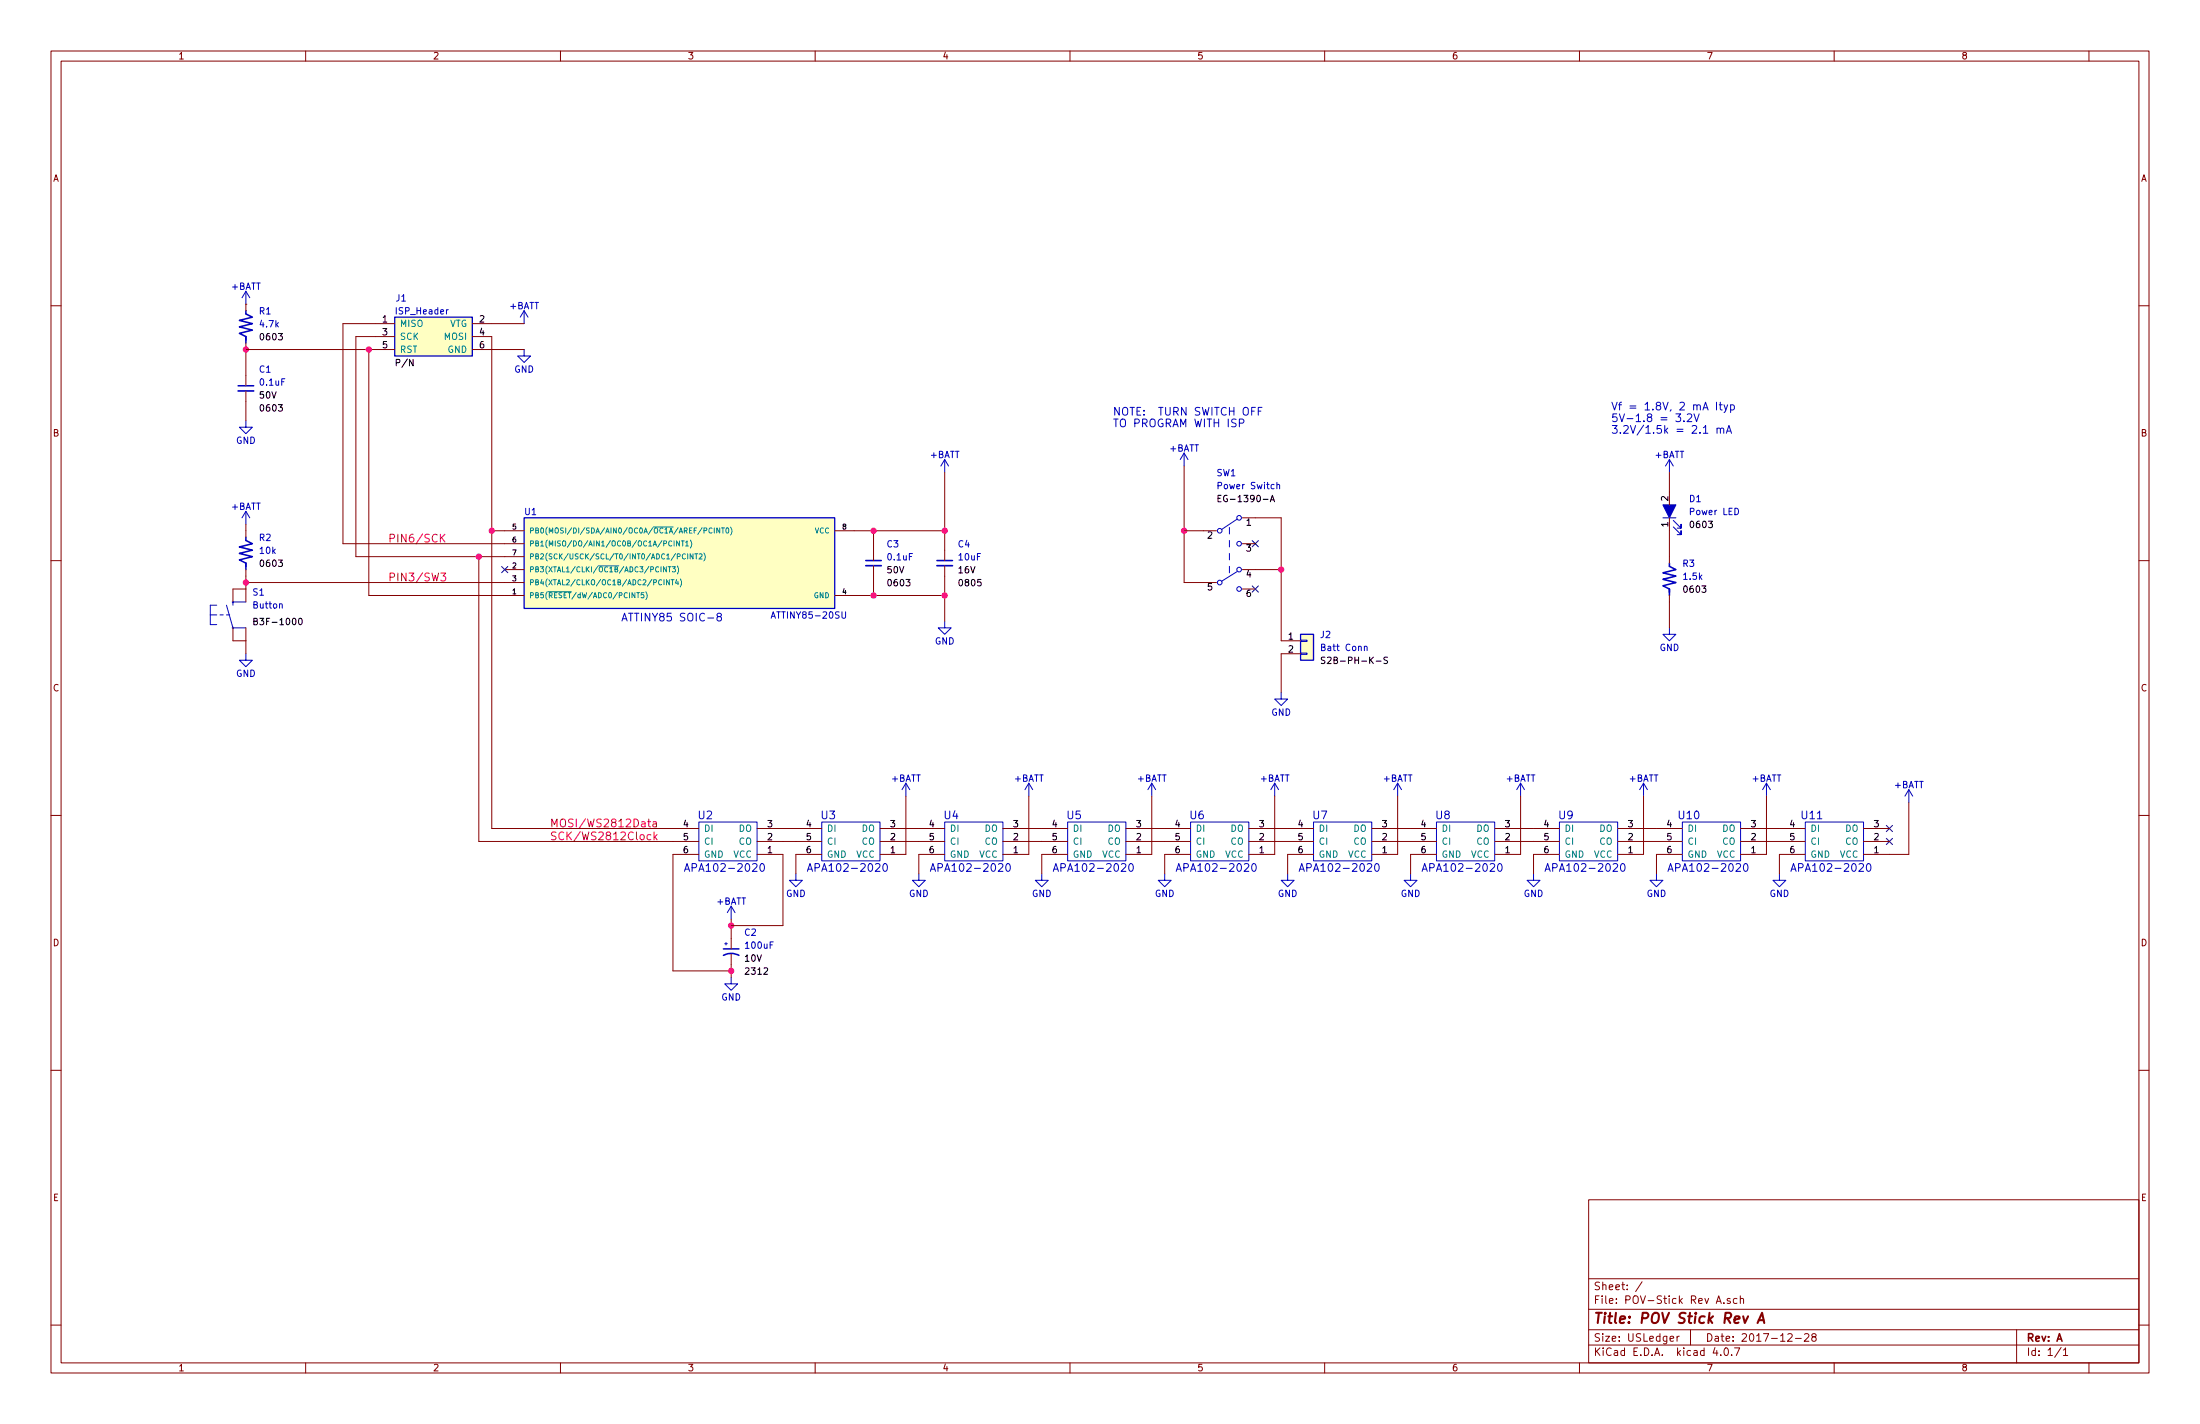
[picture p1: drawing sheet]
<svg xmlns="http://www.w3.org/2000/svg" width="432mm" height="279mm" viewBox="0 0 432 279" stroke-linecap="round" stroke-linejoin="round" font-family="sans-serif">
<g fill="none" stroke="#840000" stroke-width=".2">
<path d="M10 10h411.8v259.4h-411.8zM12 12h407.8v255.4h-407.8zM60 10v2M110 10v2M160 10v2M210 10v2M260 10v2M310 10v2M360 10v2M410 10v2M10 60h2M48.3 59.7h.1"/>
<path d="M48.3 59.7v1.3M419.8 60h2M48.3 67.3v8.4M48.3 76.7v5.9M48.3 68.6h29.2M72.4 68.6v48.2h30.5M77.5 63.5h-10.2v43.2h35.6M77.5 66h-7.7v43.2h33.1M92.7 63.5h10.2M92.7 66h3.8v96.6h40.7M92.7 68.6h10.2M185.4 92.7v17.3"/>
<path d="M232.4 91.4v22.9h6.4M327.7 92.7v6.4M10 110h2M48.3 114.3h54.6M48.3 102.9v2.5M48.3 111.8v6.3M48.3 115.6h-2.6v2.5M94 109.2v55.9h43.2M96.5 104.1h6.4M99.1 111.8h3.8M163.8 116.8h21.6M163.8 104.1h21.6"/>
<path d="M171.4 104.1v5.9M171.4 111v5.8M185.4 111v10.9M232.4 104.1h6.4M243.8 111.8h7.7M243.8 106.7h2.6M243.8 101.6h7.7v24.1h3.8M243.8 115.6h2.6M327.7 101.6v8.9M327.7 116.8v6.4M419.8 110h2M45.7 123.2v2.5h2.6"/>
<path d="M48.3 123.2v5.1M255.3 128.3h-3.8v7.6M10 160h2M177.8 156.2v11.4h-5.1M201.9 156.2v11.4h-5.1M226.1 156.2v11.4h-5.1M250.2 156.2v11.4h-5.1M274.3 156.2v11.4h-5.1M298.4 156.2v11.4h-5M322.6 156.2v11.4h-5.1M346.7 156.2v11.4h-5.1M374.6 157.5v10.1h-8.8"/>
<path d="M419.8 160h2M137.2 167.6h-5.1v22.9h11.4M148.6 162.6h12.7M148.6 165.1h12.7M148.6 167.6h5.1v14h-10.2M161.3 167.6h-5.1v3.9M172.7 162.6h12.7M172.7 165.1h12.7M185.4 167.6h-5.1v3.9M196.8 162.6h12.7M196.8 165.1h12.7M209.5 167.6h-5v3.9"/>
<path d="M221 162.6h12.7M221 165.1h12.7M233.7 167.6h-5.1v3.9M245.1 162.6h12.7M245.1 165.1h12.7M257.8 167.6h-5.1v3.9M269.2 162.6h12.7M269.2 165.1h12.7M281.9 167.6h-5v3.9M293.4 162.6h12.7M293.4 165.1h12.7M306.1 167.6h-5.1v3.9"/>
<path d="M317.5 162.6h12.7M317.5 165.1h12.7M330.2 167.6h-5.1v3.9M341.6 162.6h12.7M341.6 165.1h12.7M354.3 167.6h-5.1v3.9M365.8 162.6h5M365.8 165.1h5M143.5 180.3v5.9M143.5 187.2v4.6M10 210h2M419.8 210h2"/>
<path d="M311.8 235.4h108v32h-108zM10 260h2M311.8 256.9h108M311.8 250.9h108M322.3 251.5l-1.3 1.9M336.9 255.8l.4-1.5 .5 1.5M337 255.3h.7M338.4 255.6v.2M339.6 254.8a.37 .37 0 0 0-.6 .2l.1 .2 .5 .1v.2l-.2 .3-.4-.1M340.9 254.8h-.4l-.3 .2 .1 .6 .2 .2 .4-.1M341.6 254.9l.2-.1h.4v1M341.6 254.3v1.5"/>
<path d="M419.8 260h2M60 267.4v2M110 267.4v2M160 267.4v2M210 267.4v2M260 267.4v2M310 267.4v2M311.8 263.9h108M311.8 260.9h108M327.8 262.7l.7-.2-.1-.2-.4-.1-.2 .2 .1 .7h.5M329.2 262.2v1M329.6 262.2l-.4 .3"/>
<path d="M331.8 260.9v3M336.6 264.4l-.4 1.1h1M337.7 265.8v.2M338.5 264.6l.2-.1a.8 .8 0 0 1 .6 .7 .8 .8 0 0 1-.6 .8l-.2-.2-.1-.4zM339.9 265.8v.2M340.4 264.5h1.1l-.7 1.5M350.9 261.8l.6-.1 .3 .4-1 1.1h1M352.4 262.6h1.1M354.2 261.8l.6-.1 .2 .4-.9 1.1h.9M355.9 262.3l-.3-.3 .1-.2 .2-.1h.4l.2 .3-.1 .2-.5 .1-.3 .3v.3l.3 .3h.3l.3-.3v-.3l-.3-.3M360 267.4v2M395.8 260.9v6.5"/>
<path d="M404.5 264.4l-1.2 1.9M405 264.9l.4-.4v1.5M405 266h.8M410 267.4v2"/>
</g>
<path d="M345 259.6l.8-2 .5 2M345.2 259h1" fill="none" stroke="#840000" stroke-width=".41"/>
<g fill="#ffffc2" stroke="#ffffc2" stroke-width=".2">
<path d="M102.9 101.6h60.9v17.8h-60.9z"/>
<path d="M77.5 62.2h15.2v7.7h-15.2z"/>
<path d="M255.3 124.5h2.5v5h-2.5z"/>
</g>
<path d="M77.5 62.2h15.2v7.7h-15.2zM102.9 101.6h60.9v17.8h-60.9zM255.3 124.5h2.5v5h-2.5z" fill="none" stroke="#0000c2" stroke-width=".25"/>
<g fill="none" stroke="#008484" stroke-width=".2">
<path d="M107.6 116.1h4.5M117.4 111h4.1M125 116.3h.6M125.2 116.3v1M126.4 116.3h-.5l-.1 .5 .5-.1 .1 .5-.2 .1-.4-.1M126.7 116.1a1.2 1.2 0 0 1 0 1.6M128.2 103.4h3.9M129.7 111.2v1M130.3 113.7v1.1M130.8 111.2v1l-.6-1v1M131.1 111.2h.6M131.4 113.7v1.1l-.6-1.1v1.1"/>
<path d="M131.4 111.2v1M131.7 113.7h.6M131.9 106.2a.44 .44 0 0 0-.7 .4 .44 .44 0 0 0 .7 .4M132 111.2h.6l-.4 .4 .3 .1v.4l-.1 .1-.4-.1M132 113.7v1.1M132.3 106.1v1M132.8 113.7l-.2 .7h.6M132.9 111a1.2 1.2 0 0 1 0 1.6M132.9 109.2l.5-.1v-.4h-.5v1M133.1 114.1v.7M133.3 106.1v1l-.5-1v1M133.5 113.6a1.2 1.2 0 0 1 0 1.5"/>
<path d="M133.7 106.1h.6M134 106.1v1M134.5 108.8a.44 .44 0 0 0-.6 .4 .44 .44 0 0 0 .6 .4M134.6 106.4l.2-.3v1M134.6 107.1h.5M135 108.7v1M135.5 106a1.2 1.2 0 0 1 0 1.5M136 108.7v1l-.5-1v1M136.4 108.7h.6M136.7 108.7v1M137.2 108.8l.4-.1 .2 .3-.6 .7h.6M138.2 108.5a1.2 1.2 0 0 1 0 1.6"/>
<path d="M138.2 104.1h.5v-.5h-.5v1M139.8 103.7a.44 .44 0 0 0-.7 .4 .44 .44 0 0 0 .7 .4M140.2 103.6v1M141.2 103.6v1l-.5-1v1M141.6 103.6h.6M141.9 103.6v1M142.5 103.7l.2-.1a.55 .55 0 0 1 .3 .5 .55 .55 0 0 1-.3 .5l-.2-.4zM143.4 103.4a1.2 1.2 0 0 1 0 1.6"/>
</g>
<g fill="none" stroke="#0000c2" stroke-width=".2">
<path d="M48.3 57.2l-.8 1.2M48.3 57.2v2.5M48.3 57.2l.7 1.2M102.9 68.6v1.3h1.2l-1.2 1.2-1.3-1.2h1.3M102.9 61l-.8 1.2M102.9 61v2.5M102.9 61l.7 1.2M247.7 79.9h-.7v1.6M336.9 78.9v1.5M337.4 79.4h.6M337.6 78.9v1.3l.4 .2M338.4 79.4l.3 1"/>
<path d="M339.1 79.4l-.5 1.4-.2 .1M339.7 79.5l.4-.1 .3 .3v.5l-.1 .2h-.6M339.7 79.4v1.5M48.3 82.6v1.2h1.2l-1.2 1.3-1.3-1.3h1.3M185.4 90.2l-.7 1.2M185.4 90.2v2.5M185.4 90.2l.8 1.2M232.4 88.9l-.8 1.3M232.4 88.9v2.5M232.4 88.9l.8 1.3M243.3 83h.7l.1-.3v-.3l-.3-.2h-.5v1.5M247 80.7h.5"/>
<path d="M250.6 95.2l.2-.2 .3 .1 .1 .8M250.6 94.6v1.3M327.7 90.2l-.8 1.2M327.7 90.2v2.5M327.7 99.1v2.5M327.7 90.2l.7 1.2M330.5 82.6v.1M331.2 81.4l.5-.2 .3 .2 .1 .2-1 1.1h1M332.5 81.2l.5 1.5 .5-1.5M334.3 85h.9M337 84.2l.1-.1a.36 .36 0 0 1 .6 .1v.8M337 84v1"/>
<path d="M337.7 84.2a.35 .35 0 0 1 .3-.2 .35 .35 0 0 1 .3 .2v.8M338.8 85l.5-1.5 .6 1.5M339 84.6h.7M42.5 118.7h-1.2v3.9h1.2M44.4 118.7l1.3 4.5h2.6M48.3 100.3v2.6M48.3 100.3l-.8 1.3M48.3 100.3l.7 1.3M48.3 118.1h-2.6v.6M54.9 118.6l.1-.1h.3l.1 .8M241.3 103.5v1.3M241.3 106v1.3"/>
<path d="M241.3 108.6v1.3M241.3 111.1v1.3M242.8 112.1l-3 1.9M242.8 101.9l-3 2M326.4 101.6h2.5M328.4 103.4l1.5 1.5v-.8v.8h-.7M328.4 102.1l1.5 1.5v-.7v.7h-.7M41.3 120.7h1.2M43.2 120.7h.6M44.4 120.7h.7M48.3 128.3v1.2h1.2l-1.2 1.3-1.3-1.3h1.3M141 121l-.3-.3 .1-.2 .2-.2 .5 .1 .1 .2-.1 .2-.6 .3-.2 .2v.3l.3 .2h.3l.3-.2v-.3l-.3-.3"/>
<path d="M151.4 121.3l.4-1.3 .4 1.3M165.3 120v1.1l.2 .2h.2l.3-.2v-1.1M185.4 121.9v1.3h1.3l-1.3 1.3-1.3-1.3h1.3M251.5 135.9v1.3h1.2l-1.2 1.2-1.3-1.2h1.3M255.3 128.1h1.2v.3h-1.2zM255.3 125.6h1.2v.3h-1.2zM267.8 126.9l.2-.1 .3 .1v.8M327.7 123.2v1.3h1.2l-1.2 1.2-1.3-1.2h1.3M177.8 153.7l-.8 1.2M177.8 153.7v2.5M177.8 153.7l.8 1.2M201.9 153.7l-.7 1.2"/>
<path d="M201.9 153.7v2.5M201.9 153.7l.8 1.2M226.1 153.7l-.8 1.2M226.1 153.7v2.5M226.1 153.7l.7 1.2M250.2 153.7l-.8 1.2M250.2 153.7v2.5M250.2 153.7l.8 1.2M274.3 153.7l-.7 1.2M274.3 153.7v2.5M274.3 153.7l.8 1.2M298.4 153.7l-.7 1.2"/>
<path d="M298.4 153.7v2.5M298.4 153.7l.8 1.2M322.6 153.7l-.8 1.2M322.6 153.7v2.5M322.6 153.7l.7 1.2M346.7 153.7l-.8 1.2M346.7 153.7v2.5M346.7 153.7l.8 1.2M374.6 154.9l-.7 1.3M374.6 154.9v2.6M374.6 154.9l.8 1.3M134.3 171l.5-1.6 .6 1.6"/>
<path d="M134.5 170.5h.7M137.2 161.3h11.4v7.6h-11.4zM143.5 177.8l-.8 1.3M143.5 177.8v2.5M143.5 177.8l.8 1.3M149.3 169.6l.2-.2a.81 .81 0 0 1 .6 .8 .81 .81 0 0 1-.6 .8l-.2-.2-.2-.4zM156.2 171.5v1.2h1.3l-1.3 1.3-1.3-1.3h1.3M158.5 171l.5-1.6 .5 1.6M158.6 170.5h.7M161.3 161.3h11.4v7.6h-11.4zM173.4 169.6l.3-.2a.81 .81 0 0 1 .5 .8 .81 .81 0 0 1-.5 .8l-.3-.2-.1-.4zM180.3 171.5v1.2h1.3l-1.3 1.3-1.2-1.3h1.2"/>
<path d="M182.6 171l.5-1.6 .5 1.6M182.7 170.5h.8M185.4 161.3h11.4v7.6h-11.4zM197.6 169.5l.2-.1a.81 .81 0 0 1 .5 .8 .81 .81 0 0 1-.5 .8 .98 .98 0 0 1-.2-1.5zM204.5 171.5v1.2h1.2l-1.2 1.3-1.3-1.3h1.3M206.7 171l.5-1.6 .5 1.6M206.9 170.5h.7M209.5 161.3h11.5v7.6h-11.5zM221.7 169.6l.2-.2a.81 .81 0 0 1 .5 .8 .81 .81 0 0 1-.5 .8l-.2-.2-.2-.4zM228.6 171.5v1.2h1.3l-1.3 1.3-1.3-1.3h1.3M230.9 171l.5-1.6 .5 1.6M231 170.5h.7"/>
<path d="M233.7 161.3h11.4v7.6h-11.4zM245.8 169.6l.2-.2a.81 .81 0 0 1 .6 .8 .81 .81 0 0 1-.6 .8l-.2-.2-.1-.4zM252.7 171.5v1.2h1.3l-1.3 1.3-1.2-1.3h1.2M255 171l.5-1.6 .5 1.6M255.1 170.5h.8M257.8 161.3h11.4v7.6h-11.4zM270 169.6l.2-.2a.81 .81 0 0 1 .5 .8 .81 .81 0 0 1-.5 .8l-.2-.2-.2-.4zM276.9 171.5v1.2h1.2l-1.2 1.3-1.3-1.3h1.3M279.1 171l.5-1.6 .5 1.6M279.2 170.5h.8M281.9 161.3h11.5v7.6h-11.5zM294.1 169.6l.2-.2a.81 .81 0 0 1 .5 .8 .81 .81 0 0 1-.5 .8l-.2-.2-.2-.4z"/>
<path d="M301 171.5v1.2h1.3l-1.3 1.3-1.3-1.3h1.3M303.3 171l.5-1.6 .5 1.6M303.4 170.5h.7M306.1 161.3h11.4v7.6h-11.4zM318.2 169.6l.2-.2a.81 .81 0 0 1 .6 .8 .81 .81 0 0 1-.6 .8l-.2-.2-.1-.4zM325.1 171.5v1.2h1.3l-1.3 1.3-1.3-1.3h1.3M327.4 171l.5-1.6 .5 1.6M327.5 170.5h.7M330.2 161.3h11.4v7.6h-11.4zM342.3 169.6l.3-.2a.81 .81 0 0 1 .5 .8 .81 .81 0 0 1-.5 .8l-.3-.2-.1-.4zM349.2 171.5v1.2h1.3l-1.3 1.3-1.2-1.3h1.2M351.5 171l.5-1.6 .5 1.6"/>
<path d="M351.6 170.5h.8M354.3 161.3h11.5v7.6h-11.5zM366.5 169.6l.2-.2a.81 .81 0 0 1 .5 .8 .81 .81 0 0 1-.5 .8l-.2-.2-.2-.4zM142.2 185.2h.5M142.5 184.9v.5M143.5 191.8v1.2h1.3l-1.3 1.3-1.3-1.3h1.3"/>
<circle cx="239.4" cy="104.1" r=".46"/>
<circle cx="239.4" cy="114.3" r=".46"/>
<circle cx="243.2" cy="106.7" r=".46"/>
<circle cx="243.2" cy="101.6" r=".46"/>
<circle cx="243.2" cy="111.8" r=".46"/>
<circle cx="243.2" cy="115.6" r=".46"/>
</g>
<path d="M86.5 112.4h1l-.5 .6 .3 .1 .2 .2-.1 .5-.2 .2h-.5l-.2-.2M86.7 105.5l.6 .8M87.3 104.8l-.9 .9M127.1 161.2h.6M127.3 160.7v1.3l.4 .2M127.7 163.8h-.4l-.3 .3v.4l.2 .2h.5M128.2 161.3h.6l.1 .9M128.4 163.2v1.6M128.5 164.2l.5 .6M128.9 161.6h-.6a.3 .3 0 0 0-.2 .3 .3 .3 0 0 0 .2 .3h.6M129 163.8l-.6 .5" fill="none" stroke="#f00" stroke-width=".2"/>
<path d="M46.7 75.7h3.1M48.3 61v.6l1.2 .6-2.5 .7 2.5 .6-2.5 .6 2.5 .7-2.5 .6 1.3 .6v1.3M48.3 105.4v.6l1.2 .7-2.5 .6 2.5 .7-2.5 .6 2.5 .6-2.5 .7 1.3 .6v1.3M169.9 110h3.1M183.9 110h3M327.7 110.5v.6l1.2 .7-2.5 .6 2.5 .6-2.5 .7 2.5 .6-2.5 .6 1.3 .7v1.2M142 187.5a3.2 3.2 0 0 1 3 0M142 186.2h3" fill="none" stroke="#0000c2" stroke-width=".3"/>
<path d="M46.7 76.7h3.1M169.9 111h3.1M183.9 111h3" fill="none" stroke="#0000c2" stroke-width=".33"/>
<g fill="#0000c2" stroke="#0000c2" stroke-width=".2">
<path d="M326.4 99.1h2.5l-1.2 2.5z"/>
<circle cx="45.7" cy="123.2" r=".13"/>
<circle cx="45.7" cy="118.1" r=".13"/>
</g>
<path d="M239.1 97.8h.4M239.7 97.2h-.6v1.3h.6M249.3 98.5l.4-1.3 .5 1.3M249.5 98.1h.5M49.8 121.9l.6-.1v-.4l-.6-.1v1.3h.5l.2-.5-.2-.2M58.7 121.4l.2-.1a.67 .67 0 0 1 .4 .6 .67 .67 0 0 1-.4 .7l-.3-.5zM260 129h-.6v.4l.5 .2 .1 .3-.2 .3-.5-.1M272.3 129h-.6v.4l.5 .2 .1 .3-.2 .3-.5-.1" fill="none" stroke="#000" stroke-width=".2"/>
<path d="M98.5 111.2l1.2 1.2M99.7 111.2l-1.2 1.2M245.8 106.1l1.2 1.2M245.8 115l1.2 1.2M247 106.1l-1.2 1.2M247 115l-1.2 1.2M370.2 162l1.2 1.2M370.2 164.5l1.2 1.2M371.4 162l-1.2 1.2M371.4 164.5l-1.2 1.2" fill="none" stroke="#000084" stroke-width=".2"/>
<g fill="#f0f" stroke="#f0f" stroke-width=".25">
<circle cx="185.4" cy="104.1" r=".51"/>
<circle cx="185.4" cy="116.8" r=".51"/>
<circle cx="48.3" cy="68.6" r=".51"/>
<circle cx="96.5" cy="104.1" r=".51"/>
<circle cx="94" cy="109.2" r=".51"/>
<circle cx="72.4" cy="68.6" r=".51"/>
<circle cx="171.5" cy="104.1" r=".51"/>
<circle cx="171.5" cy="116.8" r=".51"/>
<circle cx="48.3" cy="114.3" r=".51"/>
<circle cx="232.4" cy="104.1" r=".51"/>
<circle cx="251.5" cy="111.8" r=".51"/>
<circle cx="143.5" cy="181.6" r=".51"/>
<circle cx="143.5" cy="190.5" r=".51"/>
</g>
<text font-size="2.8" fill="#840000" x="312.8" y="259.7">Title: POV Stick Rev A</text>
<g font-size="2.1" fill="#0000c2">
<text x="218.4" y="81.5">NOTE: TURN SWITCH OFF</text>
<text x="218.4" y="83.8">TO PROGRAM WITH ISP</text>
<text x="316.2" y="80.5">Vf = 1.8V, 2 mA Ityp</text>
<text x="316.2" y="82.8">5V-1.8 = 3.2V</text>
<text x="316.2" y="85.1">3.2V/1.5k = 2.1 mA</text>
<text x="121.9" y="121.9">ATTINY85 SOIC-8</text>
<text x="137.1" y="160.7">U2</text>
<text x="161.2" y="160.7">U3</text>
<text x="185.3" y="160.7">U4</text>
<text x="209.5" y="160.7">U5</text>
<text x="233.6" y="160.7">U6</text>
<text x="257.7" y="160.7">U7</text>
<text x="281.9" y="160.7">U8</text>
<text x="306" y="160.7">U9</text>
<text x="329.5" y="160.7">U10</text>
<text x="353.7" y="160.7">U11</text>
<text x="135.5" y="171">APA102-2020</text>
<text x="159.7" y="171">APA102-2020</text>
<text x="183.8" y="171">APA102-2020</text>
<text x="207.9" y="171">APA102-2020</text>
<text x="232.1" y="171">APA102-2020</text>
<text x="256.2" y="171">APA102-2020</text>
<text x="280.3" y="171">APA102-2020</text>
<text x="304.4" y="171">APA102-2020</text>
<text x="328.6" y="171">APA102-2020</text>
<text x="352.7" y="171">APA102-2020</text>
</g>
<g font-size="2.1" fill="#f00">
<text x="76.2" y="106.4">PIN6/SCK</text>
<text x="76.2" y="114">PIN3/SW3</text>
<text x="107.9" y="162.3">MOSI/WS2812Data</text>
<text x="107.9" y="164.8">SCK/WS2812Clock</text>
</g>
<g font-size="2.1" fill="#840000">
<text x="312.8" y="255.8">File: POV-Stick Rev A.sch</text>
<text x="312.8" y="253.1">Sheet: /</text>
<text x="312.8" y="263.2">Size: USLedger</text>
<text x="334.8" y="263.2">Date: 2017-12-28</text>
<text x="397.8" y="263.2">Rev: A</text>
<text x="312.8" y="266">KiCad E.D.A. kicad 4.0.7</text>
<text x="397.8" y="266">Id: 1/1</text>
</g>
<g font-size="1.8" fill="#840000">
<text x="35" y="11.6">1</text>
<text x="85" y="11.6">2</text>
<text x="135" y="11.6">3</text>
<text x="185" y="11.6">4</text>
<text x="235" y="11.6">5</text>
<text x="285" y="11.6">6</text>
<text x="335" y="11.6">7</text>
<text x="385" y="11.6">8</text>
<text x="10.4" y="35.6">A</text>
<text x="420.2" y="35.6">A</text>
<text x="10.4" y="85.6">B</text>
<text x="420.2" y="85.6">B</text>
<text x="10.4" y="135.6">C</text>
<text x="420.2" y="135.6">C</text>
<text x="10.4" y="185.6">D</text>
<text x="420.2" y="185.6">D</text>
<text x="10.4" y="235.6">E</text>
<text x="420.2" y="235.6">E</text>
<text x="35" y="269">1</text>
<text x="85" y="269">2</text>
<text x="135" y="269">3</text>
<text x="185" y="269">4</text>
<text x="235" y="269">5</text>
<text x="285" y="269">6</text>
<text x="335" y="269">7</text>
<text x="385" y="269">8</text>
</g>
<g font-size="1.8" fill="#0000c2">
<text x="45.4" y="56.8">+BATT</text>
<text x="77.8" y="59.1">J1</text>
<text x="50.9" y="61.7">R1</text>
<text x="51.1" y="64.2">4.7k</text>
<text x="77.9" y="61.7">ISP_Header</text>
<text x="100" y="60.7">+BATT</text>
<text x="50.9" y="73.1">C1</text>
<text x="51.1" y="75.6">0.1uF</text>
<text x="100.9" y="73.1">GND</text>
<text x="46.3" y="87.1">GND</text>
<text x="182.5" y="89.9">+BATT</text>
<text x="229.5" y="88.6">+BATT</text>
<text x="324.8" y="89.9">+BATT</text>
<text x="238.8" y="93.4">SW1</text>
<text x="239.4" y="96">Power Switch</text>
<text x="45.4" y="100">+BATT</text>
<text x="103" y="101">U1</text>
<text x="331.6" y="98.5">D1</text>
<text x="331.8" y="101">Power LED</text>
<text x="50.9" y="106.1">R2</text>
<text x="174.1" y="107.4">C3</text>
<text x="188.1" y="107.4">C4</text>
<text x="51.1" y="108.7">10k</text>
<text x="174.3" y="109.9">0.1uF</text>
<text x="188.2" y="109.9">10uF</text>
<text x="330.3" y="111.2">R3</text>
<text x="330.5" y="113.7">1.5k</text>
<text x="49.7" y="116.8">S1</text>
<text x="49.8" y="119.4">Button</text>
<text x="152.1" y="121.4">ATTINY85-20SU</text>
<text x="259.2" y="125.2">J2</text>
<text x="183.5" y="126.4">GND</text>
<text x="259.6" y="127.7">Batt Conn</text>
<text x="325.7" y="127.7">GND</text>
<text x="46.3" y="132.8">GND</text>
<text x="249.5" y="140.4">GND</text>
<text x="174.9" y="153.4">+BATT</text>
<text x="199.1" y="153.4">+BATT</text>
<text x="223.2" y="153.4">+BATT</text>
<text x="247.3" y="153.4">+BATT</text>
<text x="271.4" y="153.4">+BATT</text>
<text x="295.6" y="153.4">+BATT</text>
<text x="319.7" y="153.4">+BATT</text>
<text x="343.8" y="153.4">+BATT</text>
<text x="371.8" y="154.6">+BATT</text>
<text x="140.6" y="177.5">+BATT</text>
<text x="154.3" y="176">GND</text>
<text x="178.4" y="176">GND</text>
<text x="202.5" y="176">GND</text>
<text x="226.6" y="176">GND</text>
<text x="250.8" y="176">GND</text>
<text x="274.9" y="176">GND</text>
<text x="299" y="176">GND</text>
<text x="323.2" y="176">GND</text>
<text x="347.3" y="176">GND</text>
<text x="146.2" y="183.6">C2</text>
<text x="146.5" y="186.1">100uF</text>
<text x="141.6" y="196.3">GND</text>
</g>
<g font-size="1.8">
<text x="75.1" y="63.2">1</text>
<text x="75.1" y="65.8">3</text>
<text x="94.1" y="63.2">2</text>
<text x="94.1" y="65.8">4</text>
<text x="51.3" y="66.8">0603</text>
<text x="75.1" y="68.3">5</text>
<text x="78" y="71.8">P/N</text>
<text x="94.1" y="68.3">6</text>
<text x="51" y="78.2">50V</text>
<text x="51.3" y="80.7">0603</text>
<text x="240.1" y="98.5">EG-1390-A</text>
<text x="327.4" y="98.3" transform="rotate(-90 327.4 98.3)">2</text>
<text x="237" y="105.7">2</text>
<text x="244.6" y="103.1">1</text>
<text x="327.4" y="103.4" transform="rotate(-90 327.4 103.4)">1</text>
<text x="332" y="103.6">0603</text>
<text x="51.3" y="111.2">0603</text>
<text x="174.2" y="112.5">50V</text>
<text x="188.1" y="112.5">16V</text>
<text x="244.6" y="108.2">3</text>
<text x="244.6" y="113.3">4</text>
<text x="174.5" y="115">0603</text>
<text x="188.4" y="115">0805</text>
<text x="237" y="115.8">5</text>
<text x="244.6" y="117.1">6</text>
<text x="330.7" y="116.3">0603</text>
<text x="50.6" y="122.6">B3F-1000</text>
<text x="252.9" y="125.5">1</text>
<text x="252.9" y="128">2</text>
<text x="260.8" y="130.3">S2B-PH-K-S</text>
<text x="134.1" y="162.3">4</text>
<text x="134.1" y="164.8">5</text>
<text x="134.1" y="167.4">6</text>
<text x="150.6" y="167.4">1</text>
<text x="150.6" y="164.8">2</text>
<text x="150.6" y="162.3">3</text>
<text x="158.3" y="162.3">4</text>
<text x="158.3" y="164.8">5</text>
<text x="158.3" y="167.4">6</text>
<text x="174.8" y="167.4">1</text>
<text x="174.8" y="164.8">2</text>
<text x="174.8" y="162.3">3</text>
<text x="182.4" y="162.3">4</text>
<text x="182.4" y="164.8">5</text>
<text x="182.4" y="167.4">6</text>
<text x="198.9" y="167.4">1</text>
<text x="198.9" y="164.8">2</text>
<text x="198.9" y="162.3">3</text>
<text x="206.5" y="162.3">4</text>
<text x="206.5" y="164.8">5</text>
<text x="206.5" y="167.4">6</text>
<text x="223" y="167.4">1</text>
<text x="223" y="164.8">2</text>
<text x="223" y="162.3">3</text>
<text x="230.7" y="162.3">4</text>
<text x="230.7" y="164.8">5</text>
<text x="230.7" y="167.4">6</text>
<text x="247.2" y="167.4">1</text>
<text x="247.2" y="164.8">2</text>
<text x="247.2" y="162.3">3</text>
<text x="254.8" y="162.3">4</text>
<text x="254.8" y="164.8">5</text>
<text x="254.8" y="167.4">6</text>
<text x="271.3" y="167.4">1</text>
<text x="271.3" y="164.8">2</text>
<text x="271.3" y="162.3">3</text>
<text x="278.9" y="162.3">4</text>
<text x="278.9" y="164.8">5</text>
<text x="278.9" y="167.4">6</text>
<text x="295.4" y="167.4">1</text>
<text x="295.4" y="164.8">2</text>
<text x="295.4" y="162.3">3</text>
<text x="303" y="162.3">4</text>
<text x="303" y="164.8">5</text>
<text x="303" y="167.4">6</text>
<text x="319.6" y="167.4">1</text>
<text x="319.6" y="164.8">2</text>
<text x="319.6" y="162.3">3</text>
<text x="327.2" y="162.3">4</text>
<text x="327.2" y="164.8">5</text>
<text x="327.2" y="167.4">6</text>
<text x="343.7" y="167.4">1</text>
<text x="343.7" y="164.8">2</text>
<text x="343.7" y="162.3">3</text>
<text x="351.3" y="162.3">4</text>
<text x="351.3" y="164.8">5</text>
<text x="351.3" y="167.4">6</text>
<text x="367.8" y="167.4">1</text>
<text x="367.8" y="164.8">2</text>
<text x="367.8" y="162.3">3</text>
<text x="146.2" y="188.7">10V</text>
<text x="146.5" y="191.2">2312</text>
</g>
<g font-size="1.8" fill="#008484">
<text x="78.5" y="64.1">MISO</text>
<text x="88.1" y="64.1">VTG</text>
<text x="78.5" y="66.7">SCK</text>
<text x="78.5" y="69.2">RST</text>
<text x="87.2" y="66.7">MOSI</text>
<text x="87.8" y="69.2">GND</text>
<text x="138.2" y="163.2">DI</text>
<text x="138.2" y="165.7">CI</text>
<text x="144.9" y="165.7">CO</text>
<text x="144.9" y="163.2">DO</text>
<text x="162.3" y="163.2">DI</text>
<text x="162.3" y="165.7">CI</text>
<text x="169.1" y="165.7">CO</text>
<text x="169.1" y="163.2">DO</text>
<text x="186.4" y="163.2">DI</text>
<text x="186.4" y="165.7">CI</text>
<text x="193.2" y="165.7">CO</text>
<text x="193.2" y="163.2">DO</text>
<text x="210.6" y="163.2">DI</text>
<text x="210.6" y="165.7">CI</text>
<text x="217.3" y="165.7">CO</text>
<text x="217.3" y="163.2">DO</text>
<text x="234.7" y="163.2">DI</text>
<text x="234.7" y="165.7">CI</text>
<text x="241.5" y="165.7">CO</text>
<text x="241.5" y="163.2">DO</text>
<text x="258.8" y="163.2">DI</text>
<text x="258.8" y="165.7">CI</text>
<text x="265.6" y="165.7">CO</text>
<text x="265.6" y="163.2">DO</text>
<text x="283" y="163.2">DI</text>
<text x="283" y="165.7">CI</text>
<text x="289.7" y="165.7">CO</text>
<text x="289.7" y="163.2">DO</text>
<text x="307.1" y="163.2">DI</text>
<text x="307.1" y="165.7">CI</text>
<text x="313.8" y="165.7">CO</text>
<text x="313.8" y="163.2">DO</text>
<text x="331.2" y="163.2">DI</text>
<text x="331.2" y="165.7">CI</text>
<text x="338" y="165.7">CO</text>
<text x="338" y="163.2">DO</text>
<text x="355.3" y="163.2">DI</text>
<text x="355.3" y="165.7">CI</text>
<text x="362.1" y="165.7">CO</text>
<text x="362.1" y="163.2">DO</text>
<text x="138.2" y="168.3">GND</text>
<text x="143.8" y="168.3">VCC</text>
<text x="162.3" y="168.3">GND</text>
<text x="168" y="168.3">VCC</text>
<text x="186.4" y="168.3">GND</text>
<text x="192.1" y="168.3">VCC</text>
<text x="210.6" y="168.3">GND</text>
<text x="216.2" y="168.3">VCC</text>
<text x="234.7" y="168.3">GND</text>
<text x="240.4" y="168.3">VCC</text>
<text x="258.8" y="168.3">GND</text>
<text x="264.5" y="168.3">VCC</text>
<text x="283" y="168.3">GND</text>
<text x="288.6" y="168.3">VCC</text>
<text x="307.1" y="168.3">GND</text>
<text x="312.8" y="168.3">VCC</text>
<text x="331.2" y="168.3">GND</text>
<text x="336.9" y="168.3">VCC</text>
<text x="355.3" y="168.3">GND</text>
<text x="361" y="168.3">VCC</text>
</g>
<g font-size="1.4">
<text x="100.6" y="103.9">5</text>
<text x="100.6" y="106.4">6</text>
<text x="165.4" y="103.9">8</text>
<text x="100.6" y="111.5">2</text>
<text x="100.6" y="109">7</text>
<text x="100.6" y="116.6">1</text>
<text x="100.6" y="114">3</text>
<text x="165.4" y="116.6">4</text>
</g>
<g font-size="1.4" fill="#008484">
<text x="103.9" y="104.6">PB0(MOSI/DI/SDA/AIN0/OC0A/OC1A/AREF/PCINT0)</text>
<text x="103.9" y="107.2">PB1(MISO/DO/AIN1/OC0B/OC1A/PCINT1)</text>
<text x="159.8" y="104.6">VCC</text>
<text x="103.9" y="112.3">PB3(XTAL1/CLKI/OC1B/ADC3/PCINT3)</text>
<text x="103.9" y="109.7">PB2(SCK/USCK/SCL/T0/INT0/ADC1/PCINT2)</text>
<text x="103.9" y="117.3">PB5(RESET/dW/ADC0/PCINT5)</text>
<text x="103.9" y="114.8">PB4(XTAL2/CLKO/OC1B/ADC2/PCINT4)</text>
<text x="159.7" y="117.3">GND</text>
</g>
</svg>
